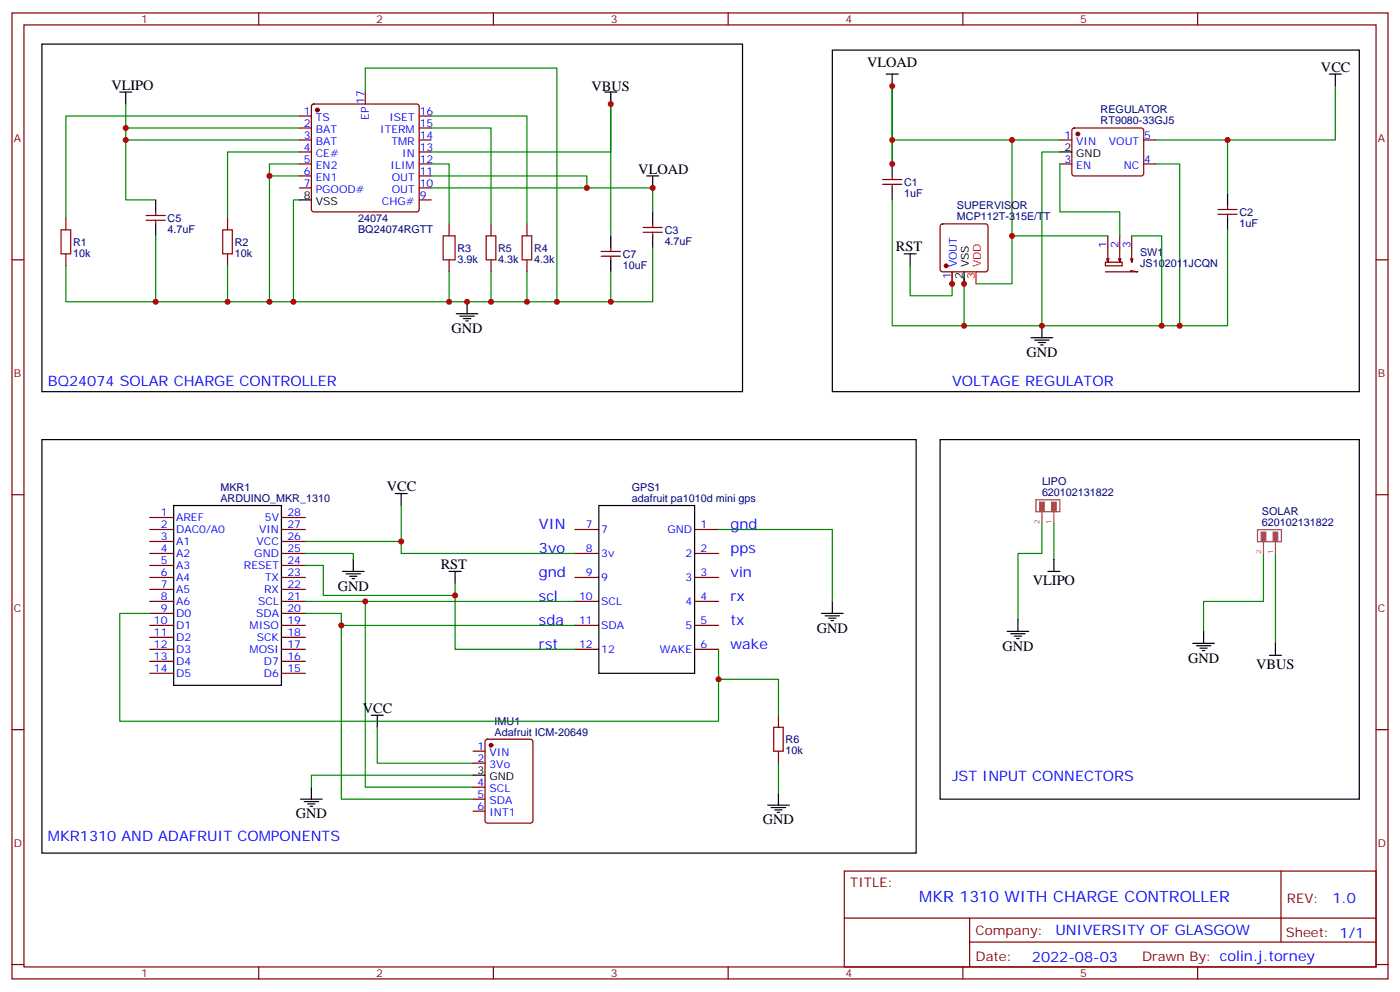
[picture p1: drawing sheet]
<svg xmlns="http://www.w3.org/2000/svg" width="412mm" height="292mm" viewBox="0 0 412 292" stroke-linecap="round" stroke-linejoin="round" font-family="sans-serif">
<g fill="none" stroke="#870000" stroke-width=".35">
<path d="M3.5 3.8h405.4v284.3h-405.4zM7.1 7.3h398.2v277.3h-398.2zM76.2 3.8v3.5M145.3 3.8v3.5M214.5 3.8v3.5M283.6 3.8v3.5M352.8 3.8v3.5M88.2 34.1h3.5M88.2 37.7h3.5M92 30.8l.4-.2h30.4l.5 .2 .2 .5v30.4l-.3 .5-.4 .2h-30.4l-.5-.3-.2-.4v-30.4zM107.6 27.1v3.5M123.5 34.1h3.5"/>
<path d="M123.5 37.7h3.5M316 37.9l.4-.2h20.1l.4 .7-.1 13-.6 .4-20-.1-.5-.6v-12.7zM88.2 41.2h3.5M88.2 44.7h3.5M88.2 48.3h3.5M88.2 51.8h3.5M88.2 55.3h3.5M123.5 41.2h3.5M123.5 44.7h3.5M123.5 48.3h3.5M123.5 51.8h3.5M123.5 55.3h3.5"/>
<path d="M123.5 58.8h3.5M260 54.3h5.6M260 52.8h5.6M262.8 51.8v1M262.8 54.3v1M312.2 41.2h3.5M312.2 48.3h3.5M336.9 41.2h3.5M336.9 48.3h3.5M3.5 76.5h3.6M19.4 64.1v3.6M19.4 74.7v3.5"/>
<path d="M43 64.8h5.7M43 63.4h5.7M45.9 62.4v1M45.9 64.8v1.1M67 64.1v3.6M67 74.7v3.5M132.3 65.9v3.5M132.3 76.5v3.5M144.6 65.9v3.5M144.6 76.5v3.5M155.2 65.9v3.5M155.2 76.5v3.5"/>
<path d="M177.1 75.4h5.6M177.1 74h5.6M179.9 73v1M179.9 75.4v1.1M189.4 68.4h5.7M189.4 67h5.7M192.3 65.9v1.1M192.3 68.4v1M277.2 66.1l.4-.2h12.7l.5 .2 .2 .5v12.7l-.2 .5-.5 .2h-12.7l-.5-.2-.2-.5v-12.7zM325.6 77.2h5v1h-5zM326 76.1l.3 1.1M326.3 69.4v7.8l.4-1.1"/>
<path d="M329.5 76.1l.3 1.1M329.8 69.4v7.8l.4-1.1M333 79.7l2.1 .3h-9.5M333 76.1l.4 1.1M333.4 69.4v7.8l.3-1.1M358.8 63.1h5.6M358.8 61.7h5.6M361.6 60.6v1.1M361.6 63.1v1M405.3 76.5h3.6M280.5 80v3.5M3.5 145.6h3.6"/>
<path d="M44.1 155.9h7.1M44.1 152.3h7.1M44.1 159.4h7.1M82.9 155.9h7.1M82.9 152.3h7.1M82.9 159.4h7.1M169.3 155.9h7.1M204.6 155.9h7.1M405.3 145.6h3.6M44.1 162.9h7.1M44.1 170h7.1M44.1 177h7.1"/>
<path d="M44.1 166.4h7.1M44.1 173.5h7.1M82.9 162.9h7.1M82.9 170h7.1M82.9 177h7.1M82.9 166.4h7.1M82.9 173.5h7.1M169.3 162.9h7.1M169.3 170h7.1M169.3 177h7.1M204.6 162.9h7.1M204.6 170h7.1"/>
<path d="M204.6 177h7.1M44.1 184.1h7.1M44.1 191.1h7.1M44.1 180.6h7.1M44.1 187.6h7.1M44.1 194.7h7.1M44.1 198.2h7.1M82.9 184.1h7.1M82.9 191.1h7.1M82.9 180.6h7.1M82.9 187.6h7.1M82.9 194.7h7.1"/>
<path d="M82.9 198.2h7.1M169.3 184.1h7.1M169.3 191.1h7.1M204.6 184.1h7.1M204.6 191.1h7.1M3.5 214.8h3.6M143.1 217.8l.5-.2h12.7l.6 .4 .1 23.6-.5 .6-12.9 .1-.7-.5v-23.5zM229.3 210.5v3.6M405.3 214.8h3.6M139.3 221.1h3.6M139.3 224.6h3.6M139.3 231.7h3.6"/>
<path d="M139.3 235.2h3.6M139.3 238.8h3.6M229.3 221.1v3.5M248.7 256.4h156.6v28.2h-156.6zM377.3 256.4v20.9M248.7 270.2h156.5M285.6 277.3h119.6M285.6 270.2v14.2M3.5 283.9h3.6M76.2 284.6v3.5M145.3 284.6v3.5M214.5 284.6v3.5"/>
<path d="M283.6 284.6v3.5M352.8 284.6v3.5M405.3 283.9h3.6"/>
</g>
<g fill="none" stroke="#000" stroke-width=".35">
<path d="M12.3 13h206.4v102.3h-206.4zM245.2 14.7h155.2v100.6h-155.2zM35.3 27.1h3.5M37 27.1v3.5M178.2 27.1h3.5M179.9 27.1v3.5M261.1 21.8h3.5M262.8 21.8v3.5M391.6 21.8h3.5M393.3 21.8v3.5M45.9 58.8v3.6M88.2 58.8h3.5"/>
<path d="M190.5 51.8h3.5M192.3 51.8v3.5M262.8 48.3v3.5M262.8 55.3v3.5M312.2 44.7h3.5M361.6 57.1v3.5M45.9 65.9v3.5M179.9 69.4v3.6M179.9 76.5v3.5M192.3 62.4v3.5M192.3 69.4v3.6M266.3 74.7h3.6"/>
<path d="M268.1 74.7v3.5M361.6 64.1v3.6M134.4 92.4h6.4M135.5 93.1h4.2M136.5 93.8h2.1M137.2 94.5h.7M137.6 88.8v3.6M284 80v3.5M303.7 99.4h6.4M306.9 95.9v3.5M304.8 100.1h4.2M305.9 100.8h2.1"/>
<path d="M306.6 101.5h.7M12.3 129.4h257.6v121.7h-257.6zM276.9 129.4h123.5v105.8h-123.5zM51.2 148.8h31.7v52.9h-31.7zM116.4 145.3h3.5M118.2 145.3v3.5M176.4 148.8h28.2v49.4h-28.2zM100.9 168.2h6.3M102 168.9h4.2M103 169.6h2.1M103.7 170.3h.7M104.1 164.7v3.5"/>
<path d="M132.3 168.2h3.5M134.1 168.2v3.5M245.2 177v3.6M308.7 168.2h3.5M310.4 164.7v3.5M242 180.6h6.4M243.1 181.3h4.2M244.1 182h2.1M244.8 182.7h.7M296.7 185.8h6.3M297.7 186.5h4.3M298.8 187.3h2.1"/>
<path d="M299.5 188h.7M299.9 182.3v3.5M351.4 189.4h6.3M352.4 190.1h4.3M353.5 190.8h2.1M354.2 191.5h.7M354.5 185.8v3.6M373.9 192.9h3.6M375.7 189.4v3.5M109.4 210.5h3.5M111.1 210.5v3.6M88.5 235.2h6.4"/>
<path d="M89.6 235.9h4.2M90.7 236.6h2.1M91.4 237.3h.7M91.7 231.7v3.5M139.3 228.2h3.6M226.1 237h6.4M227.2 237.7h4.2M228.2 238.4h2.2M229 239.1h.7M229.3 233.5v3.5"/>
</g>
<path d="M18 67.7h2.8v7h-2.8zM65.6 67.7h2.8v7h-2.8zM130.5 69.4h3.6v7.1h-3.6zM143.2 69.4h2.8v7.1h-2.8zM153.8 69.4h2.8v7.1h-2.8zM227.9 214.1h2.8v7h-2.8z" fill="none" stroke="#a10000" stroke-width=".35"/>
<g fill="none" stroke="#008700" stroke-width=".35">
<path d="M37 30.6v10.6h51.2M37 37.7h51.2M88.2 34.1h-68.8v30M107.6 27.1v-7.1h56.4v68.8M127 34.1h28.2v31.8M127 37.7h17.6v28.2M393.3 25.3v15.9h-52.9M37 41.2v17.6h8.9M88.2 44.7h-21.2v19.4M88.2 51.8h-8.8v37M88.2 58.8h-1.8v30M88.2 48.3h-8.8v3.5"/>
<path d="M127 55.3h65.3v7.1M127 44.7h52.9v-14.1v38.8M127 48.3h5.3v17.6M127 51.8h45.9v3.5M262.8 58.8v37.1h44.1M262.8 41.2v-15.9v23v-7.1h49.4M298.1 41.2v28.2h28.2M312.2 44.7h-5.3v51.2M312.2 48.3v14.1h17.6v7M340.4 48.3h7.1v47.6M361.6 41.2v15.9M19.4 78.2v10.6h135.8v-8.8"/>
<path d="M45.9 69.4v19.4M67 78.2v10.6M192.3 73v15.8h-37.1M268.1 78.2v8.9h12.4v-7.1M298.1 69.4v14.1h-10.6M333.4 69.4h8.8v26.5M361.6 67.7v28.2h-54.7M132.3 80v8.8M144.6 80v8.8M179.9 80v8.8M284 81.8v14.1M118.2 148.8v10.6h-28.2"/>
<path d="M118.2 159.4v3.5h51.1M211.7 155.9h33.5v21.1M306.9 154.1v8.8h-7v19.4M310.4 154.1v10.6M90 162.9h14.1v1.8M90 166.4h5.2v8.9h38.9v-3.6M90 177h79.3M107.6 177v54.7h31.7M134.1 175.3v15.8h35.2M372.2 162.9v14.1h-17.7v8.8M375.7 162.9v26.5M44.1 180.6h-8.8v31.7h176.4v-21.2"/>
<path d="M90 180.6h10.5v54.6h38.8M100.5 184.1h68.8M211.7 200h17.6v10.5M111.1 214.1v10.5h28.2M139.3 228.2h-47.6v3.5M229.3 224.6v8.9"/>
</g>
<g fill="#870000" stroke="#870000" stroke-width=".35">
<circle cx="144.6" cy="219.4" r=".53"/>
<circle cx="93.5" cy="32.4" r=".53"/>
<circle cx="317.5" cy="39.4" r=".53"/>
<circle cx="278.7" cy="78.2" r=".53"/>
</g>
<path d="M305.2 147.1h7v3.5h-7zM306.9 150.6v3.5M310.4 150.6v3.5M370.4 155.9h7.1v3.5h-7.1zM372.2 159.4v3.5M375.7 159.4v3.5" fill="none" stroke="#a64a4a" stroke-width=".35"/>
<g fill="#a64a4a" stroke="#a64a4a" stroke-width=".29">
<path d="M306.2 147.8h1.4v2.8h-1.4z"/>
<path d="M309.7 147.8h1.4v2.8h-1.4z"/>
<path d="M371.5 156.6h1.4v2.8h-1.4z"/>
<path d="M375 156.6h1.4v2.8h-1.4z"/>
</g>
<path d="M287.5 80v3.5" fill="none" stroke="#f00" stroke-width=".35"/>
<g fill="#c00">
<circle cx="67" cy="88.8" r=".88"/>
<circle cx="79.4" cy="88.8" r=".88"/>
<circle cx="86.4" cy="88.8" r=".88"/>
<circle cx="132.3" cy="88.8" r=".88"/>
<circle cx="137.6" cy="88.8" r=".88"/>
<circle cx="45.9" cy="88.8" r=".88"/>
<circle cx="155.2" cy="88.8" r=".88"/>
<circle cx="179.9" cy="88.8" r=".88"/>
<circle cx="107.6" cy="177" r=".88"/>
<circle cx="100.5" cy="184.1" r=".88"/>
<circle cx="118.2" cy="159.4" r=".88"/>
<circle cx="37" cy="41.2" r=".88"/>
<circle cx="179.9" cy="30.6" r=".88"/>
<circle cx="164" cy="88.8" r=".88"/>
<circle cx="192.3" cy="55.3" r=".88"/>
<circle cx="262.8" cy="41.2" r=".88"/>
<circle cx="262.8" cy="48.3" r=".88"/>
<circle cx="361.6" cy="41.2" r=".88"/>
<circle cx="262.8" cy="25.3" r=".88"/>
<circle cx="306.9" cy="95.9" r=".88"/>
<circle cx="347.5" cy="95.9" r=".88"/>
<circle cx="284" cy="95.9" r=".88"/>
<circle cx="134.1" cy="175.3" r=".88"/>
<circle cx="79.4" cy="51.8" r=".88"/>
<circle cx="144.6" cy="88.8" r=".88"/>
<circle cx="37" cy="37.7" r=".88"/>
<circle cx="172.9" cy="55.3" r=".88"/>
<circle cx="342.2" cy="95.9" r=".88"/>
<circle cx="280.5" cy="83.5" r=".88"/>
<circle cx="284" cy="83.5" r=".88"/>
<circle cx="298.1" cy="41.2" r=".88"/>
<circle cx="298.1" cy="69.4" r=".88"/>
<circle cx="211.7" cy="200" r=".88"/>
</g>
<text font-size="4.6" fill="#00f" x="270.8" y="265.4">MKR 1310 WITH CHARGE CONTROLLER</text>
<g font-size="4.2">
<text x="255.4" y="19.7">VLOAD</text>
<text x="389.1" y="21.1">VCC</text>
<text x="32.8" y="26.4">VLIPO</text>
<text x="174.3" y="26.7">VBUS</text>
<text x="188" y="51.1">VLOAD</text>
<text x="263.9" y="74">RST</text>
<text x="133" y="98">GND</text>
<text x="302.3" y="105.1">GND</text>
<text x="113.9" y="144.6">VCC</text>
<text x="129.8" y="167.5">RST</text>
<text x="99.5" y="173.8">GND</text>
<text x="304.2" y="172.2">VLIPO</text>
<text x="240.6" y="186.2">GND</text>
<text x="295.3" y="191.5">GND</text>
<text x="350" y="195">GND</text>
<text x="370.1" y="196.9">VBUS</text>
<text x="106.9" y="209.8">VCC</text>
<text x="87.1" y="240.9">GND</text>
<text x="224.7" y="242.6">GND</text>
</g>
<g font-size="4.2" fill="#00f">
<text x="14.1" y="113.5">BQ24074 SOLAR CHARGE CONTROLLER</text>
<text x="280.5" y="113.5">VOLTAGE REGULATOR</text>
<text x="158.8" y="155.9">VIN</text>
<text x="215.2" y="155.9">gnd</text>
<text x="158.7" y="162.9">3vo</text>
<text x="215.2" y="162.9">pps</text>
<text x="158.7" y="170">gnd</text>
<text x="215.2" y="170">vin</text>
<text x="158.8" y="177">scl</text>
<text x="215.2" y="177">rx</text>
<text x="158.8" y="184.1">sda</text>
<text x="215.2" y="184.1">tx</text>
<text x="158.7" y="191.1">rst</text>
<text x="215.2" y="191.1">wake</text>
<text x="280.5" y="229.9">JST INPUT CONNECTORS</text>
<text x="14.1" y="247.6">MKR1310 AND ADAFRUIT COMPONENTS</text>
<text x="392.5" y="265.7">1.0</text>
<text x="310.9" y="275.2">UNIVERSITY OF GLASGOW</text>
<text x="304" y="283">2022-08-03</text>
</g>
<g font-size="3.9" fill="#800">
<text x="250.5" y="261">TITLE:</text>
<text x="379.1" y="265.7">REV:</text>
<text x="287.4" y="275.2">Company:</text>
<text x="378.7" y="275.8">Sheet: 1/1</text>
<text x="287.4" y="282.9">Date:</text>
<text x="336.4" y="282.9">Drawn By: colin.j.torney</text>
</g>
<g font-size="3.2" fill="#800">
<text x="41.6" y="6.8">1</text>
<text x="110.8" y="6.8">2</text>
<text x="179.9" y="6.8">3</text>
<text x="249.1" y="6.8">4</text>
<text x="318.2" y="6.8">5</text>
<text x="4.1" y="41.9">A</text>
<text x="405.9" y="41.9">A</text>
<text x="4.1" y="111.1">B</text>
<text x="405.9" y="111.1">B</text>
<text x="4.1" y="180.2">C</text>
<text x="405.9" y="180.2">C</text>
<text x="4.1" y="249.3">D</text>
<text x="405.9" y="249.3">D</text>
<text x="41.6" y="287.6">1</text>
<text x="110.8" y="287.6">2</text>
<text x="179.9" y="287.6">3</text>
<text x="249.1" y="287.6">4</text>
<text x="318.2" y="287.6">5</text>
</g>
<g font-size="3.2" fill="#00f">
<text x="89.5" y="33.8">1</text>
<text x="93" y="35.6">TS</text>
<text x="107.2" y="30.6" transform="rotate(-90 107.2 30.6)">17</text>
<text x="108.7" y="35.2" transform="rotate(-90 108.7 35.2)">EP</text>
<text x="114.7" y="35.6">ISET</text>
<text x="123.6" y="33.8">16</text>
<text x="89.5" y="37.3">2</text>
<text x="89.5" y="40.9">3</text>
<text x="93" y="39.1">BAT</text>
<text x="112" y="39.1">ITERM</text>
<text x="123.6" y="40.9">14</text>
<text x="123.6" y="37.3">15</text>
<text x="313.5" y="40.9">1</text>
<text x="337.1" y="40.9">5</text>
<text x="89.5" y="44.4">4</text>
<text x="89.5" y="47.9">5</text>
<text x="93" y="42.6">BAT</text>
<text x="93" y="46.1">CE#</text>
<text x="115.3" y="42.6">TMR</text>
<text x="118.5" y="46.1">IN</text>
<text x="123.6" y="47.9">12</text>
<text x="123.6" y="44.4">13</text>
<text x="313.5" y="47.9">3</text>
<text x="317" y="42.6">VIN</text>
<text x="326.7" y="42.6">VOUT</text>
<text x="337.1" y="47.9">4</text>
<text x="89.5" y="51.4">6</text>
<text x="93" y="49.7">EN2</text>
<text x="93" y="53.2">EN1</text>
<text x="115.1" y="49.7">ILIM</text>
<text x="115.4" y="53.2">OUT</text>
<text x="123.6" y="51.4">11</text>
<text x="317" y="49.7">EN</text>
<text x="331" y="49.7">NC</text>
<text x="89.5" y="55">7</text>
<text x="93" y="56.7">PGOOD#</text>
<text x="115.4" y="56.7">OUT</text>
<text x="123.6" y="58.5">9</text>
<text x="123.6" y="55">10</text>
<text x="112.5" y="60.3">CHG#</text>
<text x="326" y="73" transform="rotate(-90 326 73)">1</text>
<text x="329.5" y="73" transform="rotate(-90 329.5 73)">2</text>
<text x="333" y="73" transform="rotate(-90 333 73)">3</text>
<text x="280.1" y="82.2" transform="rotate(-90 280.1 82.2)">1</text>
<text x="281.9" y="78.7" transform="rotate(-90 281.9 78.7)">VOUT</text>
<text x="47.4" y="152">1</text>
<text x="47.4" y="155.5">2</text>
<text x="51.9" y="153.4">AREF</text>
<text x="78" y="153.4">5V</text>
<text x="84.7" y="152">28</text>
<text x="84.7" y="155.5">27</text>
<text x="172.6" y="155.5">7</text>
<text x="206.4" y="155.5">1</text>
<text x="47.4" y="159">3</text>
<text x="51.9" y="156.9">DAC0/A0</text>
<text x="51.9" y="160.4">A1</text>
<text x="75.6" y="160.4">VCC</text>
<text x="76.3" y="156.9">VIN</text>
<text x="84.7" y="159">26</text>
<text x="177.1" y="156.9">7</text>
<text x="196.6" y="156.9">GND</text>
<text x="47.4" y="162.6">4</text>
<text x="47.4" y="166.1">5</text>
<text x="51.9" y="164">A2</text>
<text x="51.9" y="167.5">A3</text>
<text x="71.9" y="167.5">RESET</text>
<text x="74.9" y="164">GND</text>
<text x="84.7" y="162.6">25</text>
<text x="84.7" y="166.1">24</text>
<text x="172.6" y="162.6">8</text>
<text x="177.1" y="164">3v</text>
<text x="201.9" y="164">2</text>
<text x="206.4" y="162.6">2</text>
<text x="47.4" y="169.6">6</text>
<text x="47.4" y="173.1">7</text>
<text x="51.9" y="171">A4</text>
<text x="78.1" y="171">TX</text>
<text x="84.7" y="169.6">23</text>
<text x="84.7" y="173.1">22</text>
<text x="172.6" y="169.6">9</text>
<text x="177.1" y="171">9</text>
<text x="201.9" y="171">3</text>
<text x="206.4" y="169.6">3</text>
<text x="47.4" y="176.7">8</text>
<text x="51.9" y="174.6">A5</text>
<text x="51.9" y="178.1">A6</text>
<text x="76" y="178.1">SCL</text>
<text x="77.8" y="174.6">RX</text>
<text x="84.7" y="176.7">21</text>
<text x="170.6" y="176.7">10</text>
<text x="177.1" y="178.1">SCL</text>
<text x="201.9" y="178.1">4</text>
<text x="206.4" y="176.7">4</text>
<text x="45.4" y="183.7">10</text>
<text x="47.4" y="180.2">9</text>
<text x="51.9" y="181.6">D0</text>
<text x="51.9" y="185.1">D1</text>
<text x="73.5" y="185.1">MISO</text>
<text x="75.4" y="181.6">SDA</text>
<text x="84.7" y="180.2">20</text>
<text x="84.7" y="183.7">19</text>
<text x="170.6" y="183.7">11</text>
<text x="177.1" y="185.1">SDA</text>
<text x="201.9" y="185.1">5</text>
<text x="206.4" y="183.7">5</text>
<text x="45.4" y="187.3">11</text>
<text x="45.4" y="190.8">12</text>
<text x="51.9" y="188.7">D2</text>
<text x="75.6" y="188.7">SCK</text>
<text x="84.7" y="187.3">18</text>
<text x="84.7" y="190.8">17</text>
<text x="170.6" y="190.8">12</text>
<text x="206.4" y="190.8">6</text>
<text x="45.4" y="194.3">13</text>
<text x="45.4" y="197.8">14</text>
<text x="51.9" y="192.2">D3</text>
<text x="51.9" y="195.7">D4</text>
<text x="73.5" y="192.2">MOSI</text>
<text x="77.7" y="195.7">D7</text>
<text x="84.7" y="194.3">16</text>
<text x="84.7" y="197.8">15</text>
<text x="177.1" y="192.2">12</text>
<text x="194.4" y="192.2">WAKE</text>
<text x="51.9" y="199.2">D5</text>
<text x="77.7" y="199.2">D6</text>
<text x="140.7" y="220.8">1</text>
<text x="140.7" y="224.3">2</text>
<text x="144.2" y="222.5">VIN</text>
<text x="144.2" y="226.1">3Vo</text>
<text x="140.7" y="231.4">4</text>
<text x="144.2" y="233.1">SCL</text>
<text x="140.7" y="234.9">5</text>
<text x="140.7" y="238.4">6</text>
<text x="144.2" y="236.6">SDA</text>
<text x="144.2" y="240.2">INT1</text>
</g>
<g font-size="3.2" fill="#000080">
<text x="324.2" y="33.3">REGULATOR</text>
<text x="324.2" y="36.5">RT9080-33GJ5</text>
<text x="266.3" y="58">1uF</text>
<text x="266.3" y="54.8">C1</text>
<text x="49.4" y="65.4">C5</text>
<text x="105.5" y="65.4">24074</text>
<text x="281.9" y="64.8">MCP112T-315E/TT</text>
<text x="281.9" y="61.6">SUPERVISOR</text>
<text x="365.1" y="63.6">C2</text>
<text x="49.4" y="68.7">4.7uF</text>
<text x="105.5" y="68.6">BQ24074RGTT</text>
<text x="195.8" y="68.9">C3</text>
<text x="365.1" y="66.8">1uF</text>
<text x="21.5" y="75.6">10k</text>
<text x="21.5" y="72.4">R1</text>
<text x="69.1" y="75.6">10k</text>
<text x="69.1" y="72.4">R2</text>
<text x="134.8" y="77.4">3.9k</text>
<text x="134.8" y="74.2">R3</text>
<text x="146.8" y="77.4">4.3k</text>
<text x="146.8" y="74.2">R5</text>
<text x="157.3" y="77.4">4.3k</text>
<text x="157.3" y="74.2">R4</text>
<text x="183.4" y="76">C7</text>
<text x="195.8" y="72.2">4.7uF</text>
<text x="335.8" y="75.5">SW1</text>
<text x="183.4" y="79.2">10uF</text>
<text x="335.8" y="78.7">JS102011JCQN</text>
<text x="306.9" y="142.8">LIPO</text>
<text x="64.9" y="147.7">ARDUINO_MKR_1310</text>
<text x="64.9" y="144.6">MKR1</text>
<text x="186.1" y="147.7">adafruit pa1010d mini gps</text>
<text x="186.1" y="144.5">GPS1</text>
<text x="306.9" y="146">620102131822</text>
<text x="371.7" y="154.9">620102131822</text>
<text x="371.7" y="151.6">SOLAR</text>
<text x="145.7" y="213.3">IMU1</text>
<text x="145.7" y="216.5">Adafruit ICM-20649</text>
<text x="231.4" y="218.8">R6</text>
<text x="231.4" y="222">10k</text>
</g>
<g font-size="3.2">
<text x="313.5" y="44.4">2</text>
<text x="317" y="46.1">GND</text>
<text x="89.5" y="58.5">8</text>
<text x="93" y="60.3">VSS</text>
<text x="283.6" y="82.2" transform="rotate(-90 283.6 82.2)">2</text>
<text x="285.4" y="78.7" transform="rotate(-90 285.4 78.7)">VSS</text>
<text x="140.7" y="227.8">3</text>
<text x="144.2" y="229.6">GND</text>
</g>
<g font-size="3.2" fill="#f00">
<text x="287.2" y="82.2" transform="rotate(-90 287.2 82.2)">3</text>
<text x="288.9" y="78.7" transform="rotate(-90 288.9 78.7)">VDD</text>
</g>
<g font-size="2.1" fill="#a54b4b">
<text x="306.2" y="154.1" transform="rotate(-90 306.2 154.1)">2</text>
<text x="309.7" y="154.1" transform="rotate(-90 309.7 154.1)">1</text>
<text x="371.5" y="162.9" transform="rotate(-90 371.5 162.9)">2</text>
<text x="375" y="162.9" transform="rotate(-90 375 162.9)">1</text>
</g>
</svg>
